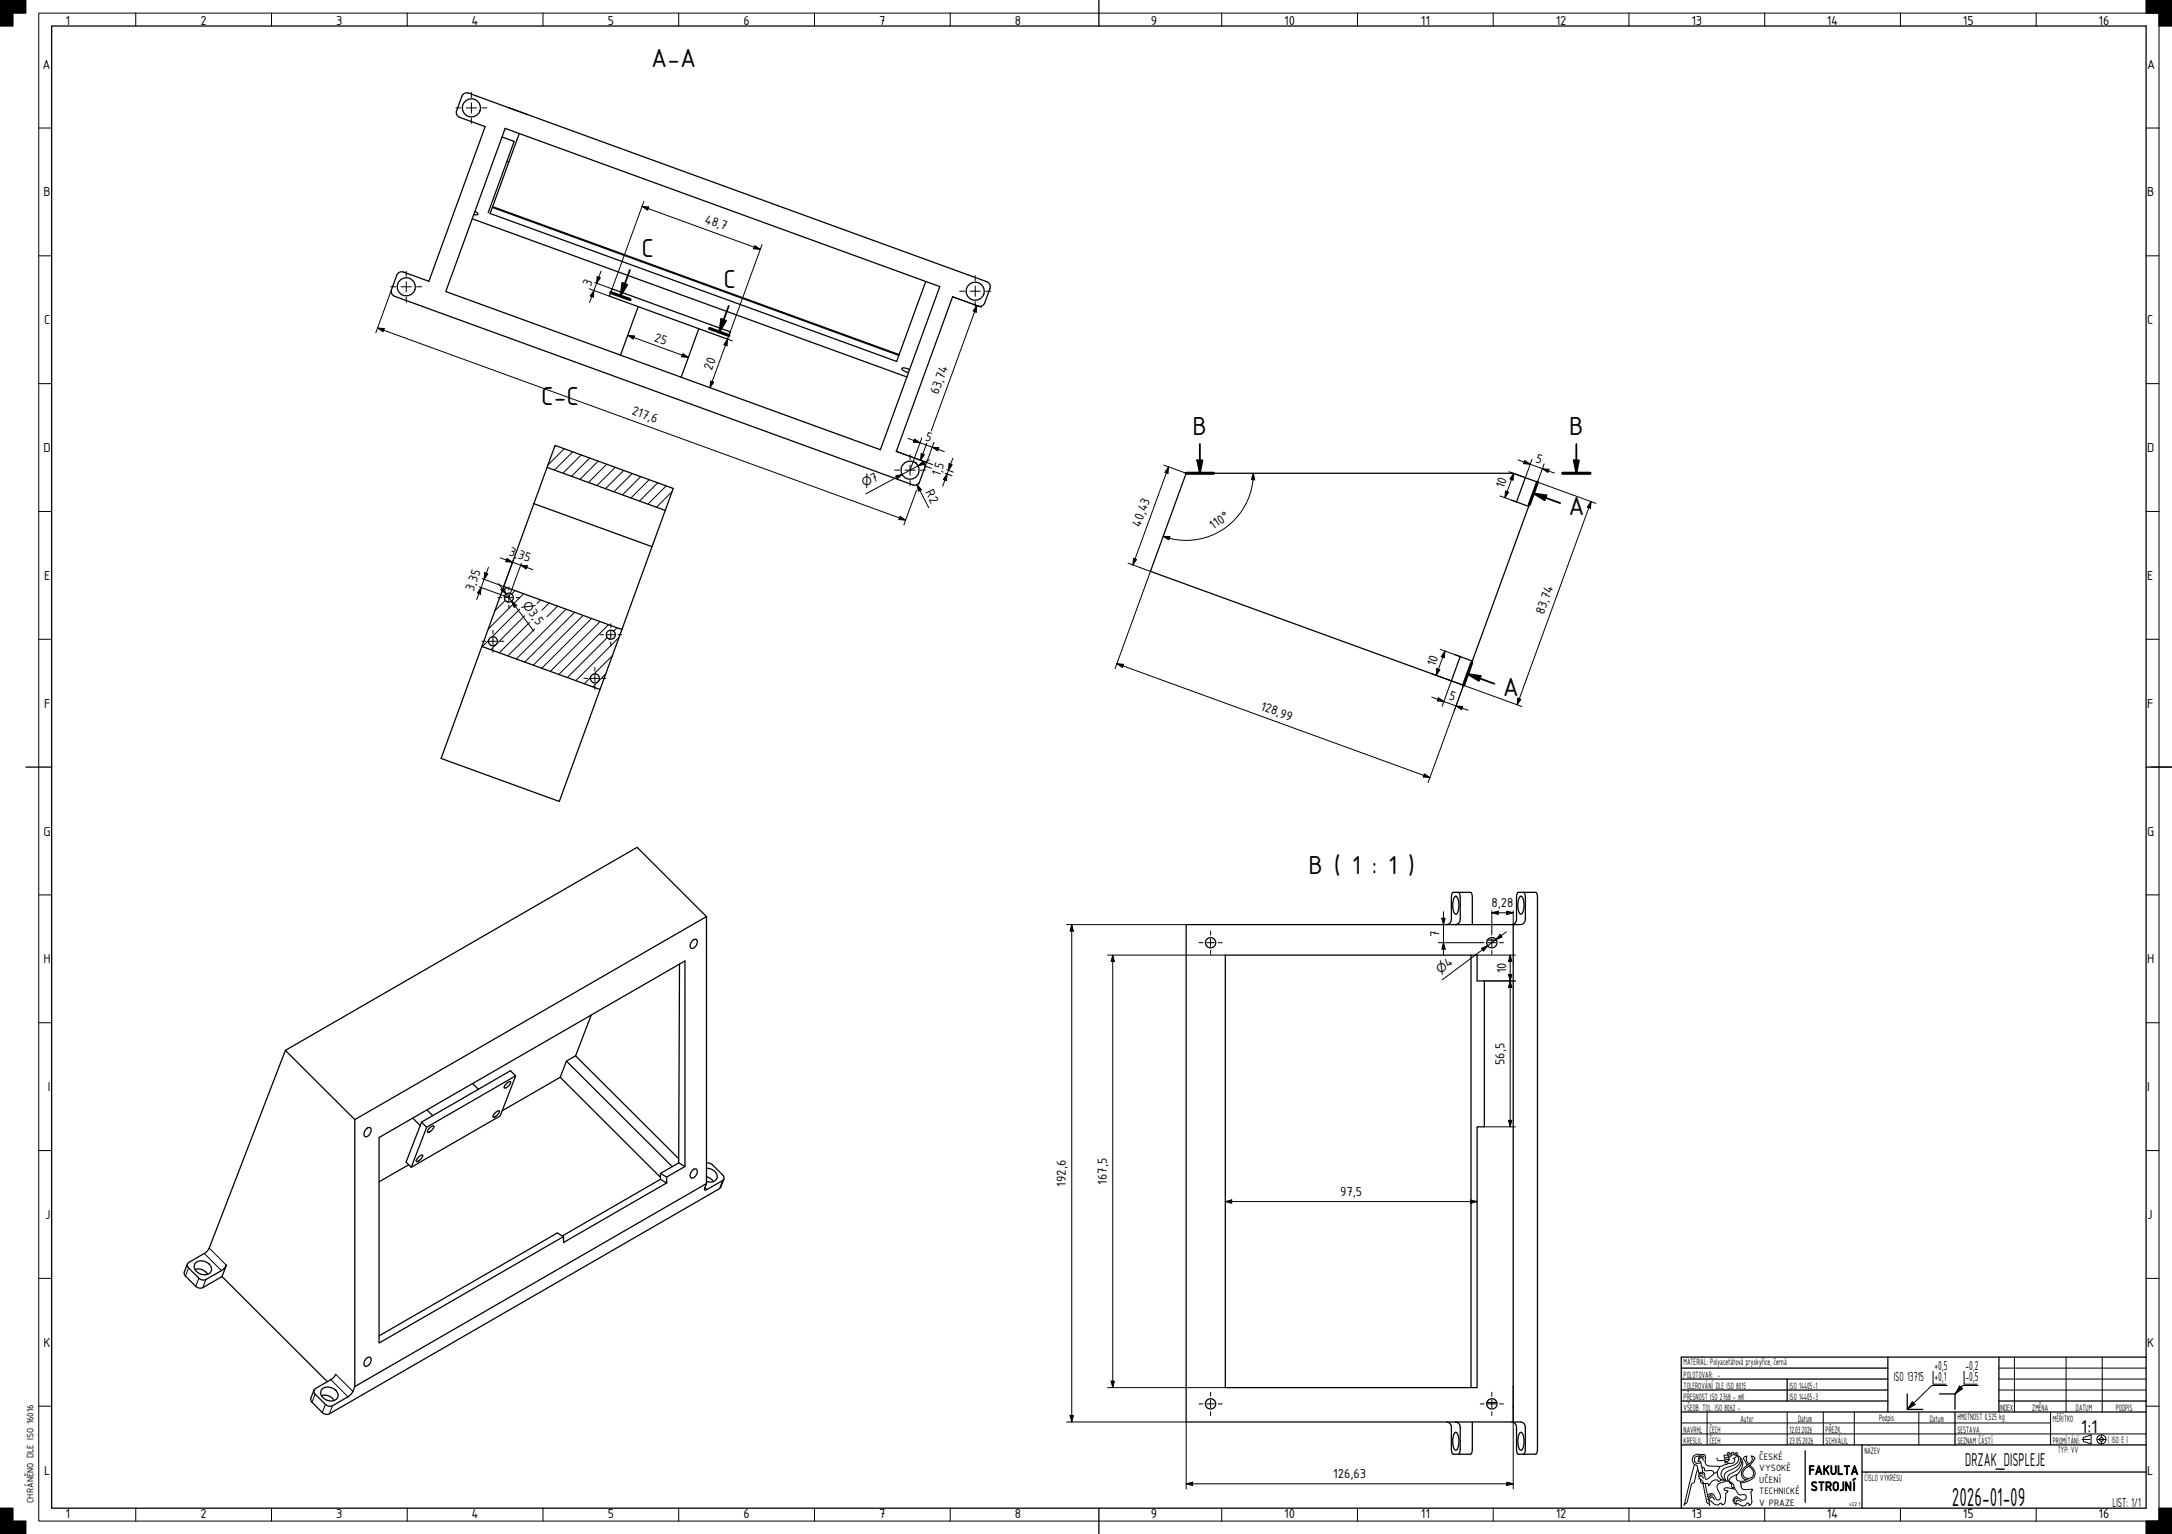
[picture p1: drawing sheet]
<svg xmlns="http://www.w3.org/2000/svg" width="841mm" height="594mm" viewBox="0 0 841 594" stroke-linecap="round" stroke-linejoin="round" font-family="sans-serif">
<g fill="none" stroke="#000" stroke-width=".39">
<path d="M215.2 172.6l-.5 .4M218.5 173.8l-6.3 6.3M221.8 175l-7.1 7.1M225 176.2l-7 7.1M228.3 177.4l-7 7.1M231.6 178.6l-7 7.1M234.9 179.8l-7 7.1M238.2 181l-7 7M241.5 182.2l-7.1 7M244.8 183.4l-7.1 7M248.1 184.6l-7.1 7M251.4 185.8l-7.1 7"/>
<path d="M254.7 187l-7.1 7M257.7 197.5l-.2 .1M258 188.2l-7.1 7M260.2 190.4l-6 6M195.7 232.5l-4.1 4.1M196.2 227.6l-2 1.9M199.4 228.7l-1.3 1.4M201.3 235.9l-10.8 10.8M202.7 230l-13.7 13.6M203.2 238.5l-11.2 11.1M209.3 232.3l-1.4 1.4M212.6 233.5l-2.7 2.8"/>
<path d="M215.9 234.7l-4.1 4.2M219.2 235.9l-19.3 19.3M222.5 237.1l-19.3 19.3M225.8 238.3l-19.3 19.3M229.1 239.5l-19.3 19.3M189.2 248l-2.4 2.4M191.9 249.8l-1.9 1.8M205.1 241l-11.8 11.8M207 243.6l-10.4 10.4M232.4 240.7l-19.3 19.3M235.2 246.9l-15.5 15.5M235.6 241.9l-19.2 19.3"/>
<path d="M237.1 253.9l-7.1 7.2M238.9 243.1l-1.3 1.4M239.7 246.9l-16.7 16.7M228.6 262.4l-2.3 2.4M234.6 261l-5 5"/>
</g>
<!-- layer: Viditelna silna -->
<g fill="none" stroke="#000" stroke-width=".49">
<path d="M0 5.1h10v-5h-10h5v10h-5M841 5.1h-10v-5h10h-5v10h5M181.4 36.1l201.2 73.3 .8 1.2-.1 1.1-2 5.6-1.1 1.1-1.5 .1-9.8-3.6-21.8 59.9 10.3 3.9 .8 1.2-.1 1.1M181.4 36.1l-1-.1-1.3 .8-2.3 6.1M176.8 42.9l.1 1.5 1.1 1M178 45.5l9.9 3.5-21.8 59.9-9.9-3.5h-1.5l-1.1 1.1-2 5.7-.1 1 .8 1.3 201.2 73.3 1 .1 1.3-.8 2.3-6.1M194.4 53.1l4.7 1.7-10.1 27.6M195.6 49.7l168.3 61.3-23 63.2-168.3-61.3zM196.7 41.6l7.6 2.8M201.1 51.7l-4.1 11M196.3 62.5l.7 .2-7.2 20 157.4 57.3 11.3-31M182.9 84.7l168.3 61.3"/>
<path d="M183.9 81.9l1.2 1.1-1.6 .1M190.6 80.3l157.4 57.3M190.8 80l157.3 57.3M237 111.9l45.7 16.6-1 2.9-45.7-16.7zM247.1 118.7l-6.8 18.8M270.6 127.3l-6.9 18.8M352.2 143.2l-.7-.4a2.18 2.18 0 0 0-2.3-.1 2.62 2.62 0 0 0 2.6 1.6M206.7 195.1l8.2-22.6 45.8 16.7-3.1 8.5M206.7 195.1l-11.7 32M206.7 195.1l45.8 16.6M211.8 181l45.8 16.7M257.6 197.7l-16.8 46.1"/>
<path d="M585.3 193.7l1.9 .7M585.9 183.3h.1M590.6 185l-4.7-1.7h-126.6l-13.8 38 116.5 42.4M590.6 185l-3.4 9.4M590.6 185l4.7 1.7-3.4 9.4-4.7-1.7M591.9 196.1l-21.8 59.9M195 227.1l45.8 16.7-8.5 23.2-45.7-16.6zM186.6 250.4l-15.8 43.3 45.8 16.7 15.7-43.4M563.5 253.6l1.9 .7M565.4 254.3l4.7 1.7-3.4 9.4-4.7-1.7zM273.6 355v103.4M560.1 358.1a1.95 1.95 0 0 0 1.9-2v-8.5l.4-1.9 7-.1a1.98 1.98 0 0 1 .7 2v10.5"/>
<path d="M563.3 347.3l.4-.2a4.9 4.9 0 0 1 1.1 4.9l-.5 1.7-.8 .3a6.8 6.8 0 0 1-.2-6.7zM564.7 345.6a2.02 2.02 0 0 1 .7 2v8.5a1.95 1.95 0 0 1-1.9 2M585.3 358.1a1.95 1.95 0 0 0 1.9-2v-8.5a1.98 1.98 0 0 1 .7-2h6.7a1.98 1.98 0 0 1 .7 2v213.6a1.98 1.98 0 0 1-.7 2h-6.7a1.98 1.98 0 0 1-.7-2v-8.5a1.93 1.93 0 0 0-1.9-2M585.9 358.1h-126.6v192.6h129.5a1.9 1.9 0 0 1 1.8 2v8.5a1.98 1.98 0 0 1-.7 2M588.5 347.3l.4-.2a4.9 4.9 0 0 1 1.1 4.9l-.5 1.7-.8 .3a6.7 6.7 0 0 1-.2-6.7zM589.9 345.6a1.98 1.98 0 0 1 .7 2v8.5a1.93 1.93 0 0 1-1.8 2h-2.9v192.6M263.1 373.4l-.3 77M268 364.4l1.2-.7 .5 .1a2.4 2.4 0 0 1-1.9 3.5 1.8 1.8 0 0 1 .2-2.9zM474.5 369.9h97.4v10h2.9v56.5h-2.9v101h-97.4zM569.6 369.9v167.5M575.9 364.1h3.5M228.9 393.1l-6 15.8 39.9 39.8"/>
<path d="M110.5 406.8l136.2-78.6 26.9 26.8-136.2 78.6zM110.5 406.8l-29.5 76.6-.8 1.1-1.1 .9-6 3.5a1.28 1.28 0 0 0-.1 2.1l4 4a2.41 2.41 0 0 0 2.7 .5l6.1-3.4 1.1-1 .7-1.1-1.6 4.4M183 419.6l2.2 2.2M199.7 416.7l-6 15.5-34.5 19.8M216.9 417.2l-22.4 13M222.9 408.9l-3.6 2M137.4 433.6v103.4a6.1 6.1 0 0 1-2.7 3.9l-6 3.5a2.43 2.43 0 0 1-2.7-.5l-4-4a1.29 1.29 0 0 1 .1-2.1l6-3.5 1.2-.9 .7-1.2M141.7 437.3l.6-.5 1.1-.1a2.4 2.4 0 0 1-1.9 3.5 1.8 1.8 0 0 1 .2-2.9zM159.8 433l2.9 2.9M163.2 434.6l2 2-6 15.4-2-1.9 6-15.5 34.5-19.9 2 2-34.5 19.9M165.3 429.8l2.2 2.3M166.1 437.2a2.19 2.19 0 0 1 1.9-1.2 2.79 2.79 0 0 1-2.5 2.5z"/>
<path d="M192 430.8l1.4-.6a2.81 2.81 0 0 1-2.5 2.5 2.06 2.06 0 0 1 1.1-1.9zM195.8 420a2.19 2.19 0 0 1 1.9-1.1 2.76 2.76 0 0 1-2.5 2.5zM158.3 451.1l-11.5 6.6M161.7 448.5a2.19 2.19 0 0 1 2-1.2 2.76 2.76 0 0 1-2.5 2.5zM255.7 454.4v2.3M255.7 456.7l-37.9 22M255.7 456.7l2.4 1.4M255.7 454.4l2.4 1.4M258.1 455.8l7.1-4v-79.7l-118.4 68.4v79.6l71.4-41.2v2.3l39.9-23.1M258.1 455.8v2.3M260.3 451.8l-41-40.9-2.4 6.3 38.8 38.7M262.8 450.4l-7.1 4"/>
<path d="M262.8 450.4l2.4 1.4M268 453.3l1.2-.7 .5 .2a2.39 2.39 0 0 1-1.9 3.5 1.79 1.79 0 0 1 .2-3zM273.6 450.4h.8l1.5 .7 4 4a1.29 1.29 0 0 1-.1 2.1l-6 3.5-.9 .2-.1-.7 .8-1.8-132.1 76.2M273.6 452.4a3.7 3.7 0 0 1 4.1 3.7 2.88 2.88 0 0 1-4.1 1.5M273.6 455.7l2 1.1 .6 .8M280.3 456.6l-1.2 3.1-.5 .6-151.1 87.2a2.43 2.43 0 0 1-2.7-.5l-4.4-4.4-.1-1.1 1.3-3.1M218.2 478.9l-2.4-1.4-69 39.8M72.6 489.5l-1.2 3.2v1l4.4 4.5a2.44 2.44 0 0 0 2.7 .5l7.5-4.3M75.5 491.6a4.4 4.4 0 0 1 4.9 1.9M76 488.8a3.8 3.8 0 0 1 5.9 3.3 3.7 3.7 0 0 1-4.1 1.4 3.7 3.7 0 0 1-2.6-3.2zM86 494.4l40.8 40.7M125 537.7a3.8 3.8 0 0 1 5.8 3.3 3.7 3.7 0 0 1-4 1.4 3.7 3.7 0 0 1-2.6-3.3z"/>
<path d="M141.5 534.6h.1M141.5 534.6l-4.1 2.4M141.7 526.2l.6-.5h1.1a2.4 2.4 0 0 1-1.9 3.5 1.8 1.8 0 0 1 .2-3zM651 538.3h80M651 534.1h80M651 529.8h80M692 534.1v8.5M731 525.6v21.2M738.5 539.8v6h6M751 539.8h6v6M124.5 540.5a4.3 4.3 0 0 1 4.9 1.9M560.1 550.7a1.93 1.93 0 0 1 1.9 2v8.5l.4 1.8 7 .2a1.98 1.98 0 0 0 .7-2v-10.5"/>
<path d="M563.3 554.9l.4-.2a4.9 4.9 0 0 1 1.1 4.9l-.5 1.7-.8 .3a6.8 6.8 0 0 1-.2-6.7zM563.5 550.7a1.93 1.93 0 0 1 1.9 2v8.5a2.02 2.02 0 0 1-.7 2M575.7 543.2h3.9M588.5 554.9l.4-.2a4.8 4.8 0 0 1 1.1 4.9l-.5 1.7-.8 .3a6.7 6.7 0 0 1-.2-6.7zM651 542.6h80M774 542.6h57M0 584.1h5v10h-5h10v-5h-10M841 584.1h-5v10h5h-10v-5h10"/>
<circle cx="182.5" cy="41.8" r="3.5"/>
<circle cx="157.3" cy="111.1" r="3.5"/>
<circle cx="377.6" cy="112.8" r="3.5"/>
<circle cx="352.4" cy="182.1" r="3.5"/>
<circle cx="197" cy="231.4" r="1.75"/>
<circle cx="190.9" cy="248.4" r="1.75"/>
<circle cx="236.5" cy="245.8" r="1.75"/>
<circle cx="230.4" cy="262.7" r="1.75"/>
<circle cx="468.7" cy="365.1" r="1.99"/>
<circle cx="577.7" cy="365.1" r="1.99"/>
<circle cx="468.7" cy="543.7" r="1.99"/>
<circle cx="577.7" cy="543.7" r="1.99"/>
</g>
<g fill="none" stroke="#000" stroke-width=".39">
<path d="M273 459.9l.8 .8M279.8 457.2l-1.2 3.1M73 491l-1.2 3.2M77 495l-1.2 3.2M79.1 485.4l6.7 6.7M79.7 495.5l-1.2 3.2M81 483.4l6.6 6.6M122 539.9l-1.2 3.2M128.1 534.3l6.6 6.6M130 532.2l6.7 6.7M748.5 531.1v5h5M754 536.6h-6l-9.5 9.2"/>
<path d="M758.8 536.7l-1.8 3.1M760.5 531.1v5h5M766 536.6h-6l-3 3.2 2.9-2M126 543.9l-1.2 3.1M128.7 544.4l-1.2 3.1M740.5 542.8l-2 3 3.1-1.9"/>
</g>
<g fill="#000">
<path d="M0 .1h5v10h-5z" fill-rule="evenodd"/>
<path d="M0 .1h10v5h-10z" fill-rule="evenodd"/>
<path d="M831 .1h10v5h-10z" fill-rule="evenodd"/>
<path d="M836 .1h5v10h-5z" fill-rule="evenodd"/>
<path d="M0 584.1h5v10h-5z" fill-rule="evenodd"/>
<path d="M0 589.1h10v5h-10z" fill-rule="evenodd"/>
<path d="M831 589.1h10v5h-10z" fill-rule="evenodd"/>
<path d="M836 584.1h5v10h-5z" fill-rule="evenodd"/>
</g>
<!-- layer: Viditelna tenka -->
<path d="M758.8 536.7l1.1 1.1-2.9 2zM740.5 542.8l1.1 1.1-3.1 1.9z" fill="#000"/>
<path d="M236.5 113.3l7.5 2.7M274.7 127.2l7.5 2.7M459.3 183.3h10.6M595.3 186.7l-3.1 8.7M605.1 183.3h10.6M569.9 256.7l-3.2 8.7" fill="none" stroke="#000" stroke-width="1.2"/>
<path d="M241 109.6l1.9 .7-2.7 4.4zM243.9 104.5l-3.7 10.2M282.2 118.5l-3.7 10.1M279.3 123.5l1.8 .7-2.6 4.4zM463.6 178.3h2l-1 5zM464.6 172v11.3M609.4 178.3h2l-1 5zM610.4 172v11.3M593.7 191.1l5.1 .7-.7 1.9zM593.7 191.1l10.4 3.7M568.3 261l5 .8-.7 1.9zM568.3 261l10.3 3.8" fill="none" stroke="#000" stroke-width=".7"/>
<path d="M241 109.6l1.9 .7-2.7 4.4zM279.3 123.5l1.8 .7-2.6 4.4zM463.6 178.3h2l-1 5zM609.4 178.3h2l-1 5zM593.7 191.1l5.1 .7-.7 1.9zM568.3 261l5 .8-.7 1.9z" fill="#000"/>
<!-- layer: Viditelna tenka -->
<g fill="none" stroke="#000" stroke-width=".39">
<path d="M15 5.1h821v584h-821zM52.6 5.1v5M105.1 5.1v5M157.7 5.1v5M210.2 5.1v5M262.8 5.1v5M315.4 5.1v5M367.9 5.1v5M473.1 5.1v5M525.6 5.1v5M578.2 5.1v5M630.7 5.1v5"/>
<path d="M683.3 5.1v5M735.9 5.1v5M788.4 5.1v5M15 49.6h5M831 49.6h5M15 99.1h5M831 99.1h5M15 148.6h5M831 148.6h5M15 198.1h5M831 198.1h5M15 247.6h5"/>
<path d="M831 247.6h5M15 346.6h5M831 346.6h5M15 396.1h5M831 396.1h5M15 445.6h5M831 445.6h5M15 495.1h5M831 495.1h5M758.8 536.7l1.1 1.1M780 525.6v21.2M800 525.6v21.2"/>
<path d="M814 525.6v21.2M15 544.6h5M651 551.1h143M718 546.8v12.8M740.5 542.8l1.1 1.1M831 544.6h5M52.6 584.1v5M105.1 584.1v5M157.7 584.1v5M210.2 584.1v5M262.8 584.1v5M315.4 584.1v5"/>
<path d="M367.9 584.1v5M473.1 584.1v5M525.6 584.1v5M578.2 584.1v5M630.7 584.1v5M683.3 584.1v5M735.9 584.1v5M788.4 584.1v5"/>
</g>
<!-- layer: Ramecek -->
<path d="M833 297.1h8" fill="none" stroke="#000" stroke-width=".39"/>
<path d="M20 10.1h811v574h-811zM425.5 .1v10M10 297.1h10M831 297.1h10M425.5 584.1v10" fill="none" stroke="#000" stroke-width=".49"/>
<!-- layer: LEV CVUT -->
<g fill="none" stroke="#000" stroke-width=".39">
<path d="M656.1 567.2l-3.8 15.3 .9-.6 1.4-5.7a1.74 1.74 0 0 1 1.5-2.2l1.3-4.8M657.4 569.2l.5 1.3M657.6 565.9l-.1 .1M657.9 565.1l.7-.5h.5l.3 .4v.7M658 570.7l.1 .2M658 570.9l-.2 .8a1.11 1.11 0 0 1 1.7 .9M658 571.8l-.2 .9M658 572.6l.9 .5 .7 1.3 .7 .1M658.1 564.2l1.3-.3 .4 .6M658.1 564.2v-.3a1.5 1.5 0 0 0-2 1.7 1.5 1.5 0 0 0 2.4 .9l-.3-.6h-.6M658.1 564.2l-.5 .6 .3 .3-.3 .8M658.1 570.9l1-.2 .4 .5"/>
<path d="M658.3 563.4l-.2 .5M658.4 572.9a1.21 1.21 0 0 0 1 1.7l.2-.2M658.5 566.5l.6 1.8M659.1 568.3l.8 .2v1l1.2 .1a1.71 1.71 0 0 1 2.5 1l1.3-.6M659.1 568.3l.2 1.8-.7 .1-.7 .3 .1 .2M659.3 570.1l.6 .4 .4 2.1 .4 .3 2.9-2.3M659.4 574.6l1.3 6a1.47 1.47 0 0 0 1.1 1.8l.3 .7M660.3 574.5h.9l.4 .7M661.2 579l-.1 .6 .5 .2 .8-.8 .7 .1M661.6 579.8l-.2 .9M661.6 575.2l-.2 .1M664.9 570a2.75 2.75 0 0 0 1.4 2.9l.1 .2"/>
<path d="M664.9 564.6v.7l.7 .4 3.9-.5M665.9 568l-1 2M666.4 573.1l-1 .7-.3-.6a2.43 2.43 0 0 0-3 1.9l-.5 .1M667.4 573.2h.5M667.6 565.5l.3 .4M667.8 564.7l1.4-.1 .3 .6M667.8 564.7l-.1 .1M667.9 573.2l1.1 .4M668.1 573v.1M668.2 573.5l-.3 .4h-.7a2.45 2.45 0 0 0-2.4 2l1.4 3.3a1.1 1.1 0 0 1-.2 1.4 1.1 1.1 0 0 1-1.5 0l-.5-1a1.55 1.55 0 0 0-1.2-1.2 1.55 1.55 0 0 0-1.6 .6l-.9-4.5M669 573.6h.4M669.2 564.3l-.1-.8h3.2l-.1 .8-.6 .5"/>
<path d="M669.2 566.8a10.9 10.9 0 0 1-7.4 .9 1.62 1.62 0 0 1-1.6-1.7l.1-2.4a1.65 1.65 0 0 0-2-.2 2.14 2.14 0 0 0-2.9 1.1 2.14 2.14 0 0 0 1.2 2.8l.4 .1 .4 1.8M669.2 564.3v.3M669.4 573.6l.3 .3M669.5 565.2l-.2 .6-.4 .2-1-.1 .1 .7 1-.1 .2 .3M669.7 573.9a2.95 2.95 0 0 1 1.9 2.3h-.5a1.11 1.11 0 0 1-.7-1.3l-.7-.7zM670.3 574.1l-.1 .3M670.4 563.5l-.6 .8h-.6M671 564.7l.6 .1a1.29 1.29 0 0 1-1 1.9l-1.4 .1M671.6 576.2l.6 1a1.87 1.87 0 0 0 2 1.7h.3a1.26 1.26 0 0 1 1.6 .4 1.34 1.34 0 0 1-.6 1.6 1.34 1.34 0 0 1-1.6-.2l-1.4-1.1a1.34 1.34 0 0 0-1.3 1.8h.3l.3-.9h1.1M671.7 576.6h-.5a4.9 4.9 0 0 0-3.4-.2l-.2 .6 1.5 .4-.9 1-.1 2.5a1.4 1.4 0 0 1-1.3 1.8l-.2-.5-.5-.1a1.86 1.86 0 0 1-3.3-.5l-.3-.3h-.7v-.6h-.6M672.3 563.5h.2M672.5 571.2h-.3a4.5 4.5 0 0 0-2.8 2.4"/>
<path d="M672.5 563.5l.3-.7-.3-.2-1 .4-.3-.4h-.6l-.2 .4h-.5l-.7-.5-.2 .1v.9l-1.4 .1 .2 1.1M672.5 571.2a1.85 1.85 0 0 0 .4 2.2 1.85 1.85 0 0 0 2.2 .2l.7-.5M672.5 563.5l.5 .4M673 564.1l.1 .5a2.62 2.62 0 0 1-2.3 3 6.5 6.5 0 0 0-4 1.9l-.4 1.6 1 2.1-1-.1M673.1 563.9l-.1 .2M673.1 563.9a2.12 2.12 0 0 1 1.4 2.1M673.8 574.2l.2 .1M673.9 564.6a4 4 0 0 1-3.1 4.4 4.3 4.3 0 0 0-3 2.1l-.1 .8 .4 1.1-.2 .2M674 574.3l.2 .8a1.43 1.43 0 0 0 1.6 1.8h2.7l-.1-.2M674.5 566l.3 .6a5.9 5.9 0 0 1-2.3 4.6M674.5 566l-.1 .2a5.6 5.6 0 0 1-4.3 4.6 2.22 2.22 0 0 0-1.1 2.8M675.2 564.4l.9-.4 .2 .3v1.5l.7 1.2-.3 .3h-.2l-.9-1.8-.5-.4z"/>
<path d="M676.3 564v.1M676.5 563.9l-.4 .1M676.5 567.3l-.3 .5a2.95 2.95 0 0 0-1.9 2.5 2.95 2.95 0 0 0 1.5 2.8M676.9 573l-1.1 .1M677.6 567.4l.7 .7a2.9 2.9 0 0 1 1.3 2.9 2.9 2.9 0 0 1-2.2 2.4l-3.4 .9M678 563.8l.3 .2M678.3 564a.94 .94 0 0 1 1.2 .5 .94 .94 0 0 1-.6 1.2l-1.8 2.1a2.81 2.81 0 0 0-1.9 4 2.17 2.17 0 0 0 3.3 .1 2.17 2.17 0 0 0-.5-3.3l-.9-.8M678.3 564a2.09 2.09 0 0 1-1.3 3M678.5 576.9l-.5 .9 .4 3.8a1.22 1.22 0 0 1-1.1 1.3l-.2-.8h-.6l-.7 .9a2.57 2.57 0 0 1-2.7-.7l-.9 .1M652.3 582.5l-.3 .6M661.8 580.7l.7-1h.5l.8 1M661.8 581.1l.2 .2"/>
<path d="M661.8 581.3v1.1M666.8 582.7l-.1 .2M671.5 581.4l-.1 .7 .7 .1M672.1 582.2l.1 .2M672.2 582.4v.6M674.2 581.5a1.36 1.36 0 0 0-2 0l-.1 .7M677.3 582.9l-.2 .2"/>
</g>
<!-- layer: Osa -->
<g fill="none" stroke="#000" stroke-width=".39">
<path d="M182.5 35.8v2M182.5 39.8v4M176.5 41.8h2M180.5 41.8h4M182.5 45.8v2M186.5 41.8h2M151.3 111.1h2M155.3 111.1h4M157.3 105.1v2M157.3 109.1v4M157.3 115.1v2M161.3 111.1h2"/>
<path d="M371.6 112.8h2M375.6 112.8h4M377.6 106.8v2M377.6 110.8v4M377.6 116.8v2M381.6 112.8h2M352.4 176.1v2M346.4 182.1h2M350.4 182.1h4M352.4 180.1v4M352.4 186.1v2M356.4 182.1h2"/>
<path d="M192.8 231.4h1.4M195.6 231.4h2.9M197 227.2v1.4M197 230v2.9M197 234.3v1.4M199.9 231.4h1.4M186.6 248.4h1.5M189.5 248.4h2.8M190.9 244.1v1.4M190.9 246.9v2.9M190.9 251.2v1.4M193.7 248.4h1.4"/>
<path d="M230.3 258.5v1.4M232.3 245.8h1.4M235.1 245.8h2.8M236.5 241.6v1.4M236.5 244.4v2.8M236.5 248.6v1.5M239.3 245.8h1.5M226.1 262.7h1.4M228.9 262.7h2.9M230.3 261.3v2.8M230.3 265.6v1.4M233.2 262.7h1.4"/>
<path d="M464.2 365.1h1.6M467.2 365.1h3M468.8 360.6v1.5M468.8 363.6v3M468.8 368.1v1.5M471.8 365.1h1.4M573.2 365.1h1.4M576.2 365.1h3M577.6 360.6v1.5M577.6 363.6v3M577.6 368.1v1.5M580.6 365.1h1.6"/>
<path d="M468.8 539.2v1.5M577.7 539.2v1.5M464.2 543.7h1.6M467.2 543.7h3M468.8 542.2v3M468.8 546.7v1.5M471.8 543.7h1.4M573.2 543.7h1.5M576.2 543.7h3M577.7 542.2v3M577.7 546.7v1.5M580.7 543.7h1.5"/>
<path d="M806.2 557.5h3M812.2 557.5h3M813.7 555.5v1.3M813.7 558.1v1.3"/>
</g>
<!-- layer: Viditelna silna -->
<g fill="none" stroke="#000" stroke-width=".39">
<path d="M774 538.3h57M774 534.1h57M774 529.8h57M809.7 555.7v3.5l-3-1v-1.5"/>
<circle cx="813.7" cy="557.4" r="1.75"/>
<circle cx="813.7" cy="557.4" r=".75"/>
</g>
<path d="M651 555.3h180M661 546.8v12.8M692 546.8v12.8M706 546.8v12.8M743 546.8v12.8M794 546.8v12.8M809.7 555.7l-3 1" fill="none" stroke="#000" stroke-width=".39"/>
<!-- layer: LEV CVUT -->
<path d="M699 561.8v20" fill="none" stroke="#000" stroke-width=".49"/>
<path d="M774 525.6v21.2M831 525.6h-180v58.5M651 559.6h180M651 546.8h180M721 559.6v24.5M757 546.8v12.8M721 570.1h110" fill="none" stroke="#000" stroke-width=".49"/>
<g fill="none" stroke="#000" stroke-width=".39">
<path d="M248.6 79.9l2.6 .3-.5 1.2zM248.6 79.9l45.8 16.7M249.3 78l-12.3 33.9-6.7-2.5M292.3 95.1l2.1 1.5-2.6-.3zM295.1 94.7l-12.4 33.8M151.6 112.2l-6.1 16.7M228.1 111.8l7.9 2.9M230 112.5l-.3 2.6-1.2-.5zM231.3 107.1l1.2 .5-1.5 2.1zM232.7 105l-4.4 12.2M368.9 114.9l8.6 3.2M377.7 118.1l2.4 .9"/>
<path d="M378.3 118.3l-.3 2.6-1.2-.4zM378.3 118.3l-17.7 48.6M146.2 127l2.6 .3-.5 1.2zM146.2 127l204.5 74.4M243.1 129.9l2.5 .2-.4 1.2zM243.1 129.9l23.4 8.5M264.4 137l2.1 1.4-2.5-.2zM281.7 131.4l1.9 .6M281.7 131.4l-.2 2.5-1.2-.4zM281.7 131.4l-6.8 18.7M275.1 147.6l1.3 .4-1.5 2.1zM347.1 174.8l5.2 1.9"/>
<path d="M351.6 169.8l14 5.1M352.5 176.8l4.4 1.6M353.6 178.8l1.5 .5M354.1 170l2.2 1.5-2.6-.3zM356.7 175.7l1.2 .4-1.4 2.1zM356.9 169.6l-4.4 12.2M358.3 178.9l-1.1-.4 4 1.4M358.9 171.6l-2.4 6.6M359.9 178.1l-12.8 6.8M360.9 173.2l2.6 .2-.4 1.2zM361.6 171.3l-3.5 9.7M367.5 179.6l1.2 .4-1.4 2.2z"/>
<path d="M369 177.5l-4 10.8M587.8 178.1l14.1 5.1M590.4 178.3l2.1 1.5-2.6-.2zM593.2 177.9l-2.6 7.1-6.4-2.3M597.9 179.6l-2.6 7.1 22.7 8.2M346.8 184.3l2.5-.6-1.9 1.8zM348.5 200l2.2 1.4-2.6-.2zM349.3 183.7l-14.1 7.6M354.9 189.9l-4.9 13.4M355.1 187.7l1.7 1.9-1.2 .6zM355.1 187.7l4.5 9M355.5 180.4l1.9-1.7 .6 1.1z"/>
<path d="M356.1 186.6l-.4 .9M358 180.4l2.6 1M366 183.3l2.6 .9M366.5 181.9l2.6 1M366.7 183.6l-.2 2.5-1.2-.4zM450.6 180.1l8.7 3.2M452.5 180.8l-.3 2.6-1.2-.5zM452.5 180.8l-13.8 38M485.3 183.3l.5 2.5h-1.3zM485.3 183.3a26 26 0 0 1-34.9 24.4M580.8 192.1l6.4 2.3M582.9 190.2l1.3 .4-1.5 2.2z"/>
<path d="M586.1 183.4l-.2 2.5-1.2-.4zM586.1 183.4l-3.4 9.4M597.2 181.5l2.6 .3-.5 1.2zM616.1 194.3l-.3 2.5-1.2-.4zM616.1 194.3l-28.7 78.6M189.2 219.7l-4.6 12.5M193.8 216l12.5 4.6M196.3 216.3l2.2 1.4-2.6-.2zM198.7 217l-3.7 10.1-8.3-3M201.6 218.9l2.6 .2-.5 1.3zM201.9 218.2l-4.8 13M436.8 218.1l8.7 3.2-13.7 37.6"/>
<path d="M438.9 216.2l1.2 .5-1.4 2.1zM450.4 207.7l2.6 .1-.4 1.3zM185.6 227.3l11.2 4M186.3 227.5l-.3 2.6-1.2-.4zM187.7 221.8l1.2 .5-1.5 2.1zM193 226l6.6 8.9M194 228.4l1-.8 1 2.4zM198.1 232.8l2 1.7-1 .7zM198.1 232.8l8.5 11.6M432.5 257l2.5 .3-.4 1.2zM432.5 257l121.2 44.2M556.3 259l1.3 .4-1.5 2.1z"/>
<path d="M557.6 251.5l7.8 2.8M559.5 252.1l-.2 2.6-1.2-.4zM559.5 252.1l-3.4 9.4M570.1 256l-17.1 47M554.2 260.9l35.1 12.7M554.4 270l14.1 5.1M557 270.2l2.1 1.5-2.6-.3zM562 263.7l-3.6 9.8M563.8 273.4l2.6 .2-.5 1.2zM587.7 270.4l1.2 .4-1.5 2.1zM551.5 299.7l2.2 1.5-2.6-.3zM413 358.1h46.3"/>
<path d="M415 358.1l.6 2.5h-1.3zM415 358.1v192.6M558.3 355.6h1.3l-.7 2.5zM558.9 353.1v16.7M577.6 353.5l2.6-.7v1.3zM577.6 353.5h8.3M577.6 352.7v7.9M583.4 352.8l2.5 .7-2.5 .6zM585.9 352.7v5.4M428.9 369.9h45.6M430.9 369.9l.6 2.5h-1.3zM430.9 369.9v167.5"/>
<path d="M556.9 365.1h16.3M558.9 365.1l.7 2.5h-1.3zM571.9 369.9h14.9M573.7 367.3l2.4-1-1.7 2zM574.8 379.9h12M576.1 366.3l-17.7 13.2M576.1 366.3l-2.1 1.5M580.9 361.9l.7 1-2.4 1zM583.2 360.9l-7.1 5.4M584.1 377.4h1.3l-.6 2.5zM584.8 379.9l.6 2.5h-1.3zM584.8 369.9l.6 2.5h-1.3z"/>
<path d="M584.8 369.9v66.5M574.8 436.4h12M584.1 433.9h1.3l-.6 2.5zM474.5 465.3l2.4-.6v1.3zM474.5 465.3h97.4M569.5 464.7l2.4 .6-2.4 .7zM428.9 537.4h45.6M430.2 534.9h1.3l-.6 2.5zM585.9 536.9v39.7M413 550.7h46.3v25.9M414.3 548.2h1.3l-.6 2.5zM459.3 574.6l2.5-.6v1.3z"/>
<path d="M459.3 574.6h126.6M583.4 574l2.5 .6-2.5 .7z"/>
</g>
<g fill="#000">
<path d="M248.6 79.9l2.6 .3-.5 1.2zM292.3 95.1l2.1 1.5-2.6-.3zM230 112.5l-.3 2.6-1.2-.5zM231.3 107.1l1.2 .5-1.5 2.1zM146.2 127l2.6 .3-.5 1.2zM243.1 129.9l2.5 .2-.4 1.2zM264.4 137l2.1 1.4-2.5-.2zM281.7 131.4l-.2 2.5-1.2-.4zM378.3 118.3l-.3 2.6-1.2-.4zM275.1 147.6l1.3 .4-1.5 2.1zM354.1 170l2.2 1.5-2.6-.3zM356.7 175.7l1.2 .4-1.4 2.1z"/>
<path d="M355.5 180.4l1.9-1.7 .6 1.1zM360.9 173.2l2.6 .2-.4 1.2zM367.5 179.6l1.2 .4-1.4 2.2zM590.4 178.3l2.1 1.5-2.6-.2zM346.8 184.3l2.5-.6-1.9 1.8zM355.1 187.7l1.7 1.9-1.2 .6zM366.7 183.6l-.2 2.5-1.2-.4zM452.5 180.8l-.3 2.6-1.2-.5zM485.3 183.3l.5 2.5h-1.3zM582.9 190.2l1.3 .4-1.5 2.2zM586.1 183.4l-.2 2.5-1.2-.4zM597.2 181.5l2.6 .3-.5 1.2z"/>
<path d="M616.1 194.3l-.3 2.5-1.2-.4zM196.3 216.3l2.2 1.4-2.6-.2zM201.6 218.9l2.6 .2-.5 1.3zM348.5 200l2.2 1.4-2.6-.2zM438.9 216.2l1.2 .5-1.4 2.1zM450.4 207.7l2.6 .1-.4 1.3zM186.3 227.5l-.3 2.6-1.2-.4zM187.7 221.8l1.2 .5-1.5 2.1zM194 228.4l1-.8 1 2.4zM198.1 232.8l2 1.7-1 .7zM432.5 257l2.5 .3-.4 1.2zM556.3 259l1.3 .4-1.5 2.1z"/>
<path d="M559.5 252.1l-.2 2.6-1.2-.4zM557 270.2l2.1 1.5-2.6-.3zM563.8 273.4l2.6 .2-.5 1.2zM587.7 270.4l1.2 .4-1.5 2.1zM551.5 299.7l2.2 1.5-2.6-.3zM558.3 355.6h1.3l-.7 2.5zM577.6 353.5l2.6-.7v1.3zM583.4 352.8l2.5 .7-2.5 .6zM415 358.1l.6 2.5h-1.3zM430.9 369.9l.6 2.5h-1.3zM558.9 365.1l.7 2.5h-1.3zM573.7 367.3l2.4-1-1.7 2z"/>
<path d="M580.9 361.9l.7 1-2.4 1zM584.1 377.4h1.3l-.6 2.5zM584.8 369.9l.6 2.5h-1.3zM584.8 379.9l.6 2.5h-1.3zM584.1 433.9h1.3l-.6 2.5zM474.5 465.3l2.4-.6v1.3zM569.5 464.7l2.4 .6-2.4 .7zM430.2 534.9h1.3l-.6 2.5zM414.3 548.2h1.3l-.6 2.5zM459.3 574.6l2.5-.6v1.3zM583.4 574l2.5 .6-2.5 .7z"/>
</g>
<g font-size="10.9">
<text x="252.2" y="25.8">A-A</text>
<text x="248.4" y="99.6">C</text>
<text x="280.2" y="111.4">C</text>
<text x="209.6" y="156.9">C-C</text>
<text x="461.8" y="168.5">B</text>
<text x="607.6" y="168.5">B</text>
<text x="607.4" y="199.5">A</text>
<text x="581.9" y="269.5">A</text>
<text x="506.7" y="338.4">B ( 1 : 1 )</text>
<text x="755.7" y="583.1">2026-01-09</text>
</g>
<g font-size="7.7">
<text x="805.8" y="554.8">1:1</text>
<text x="761" y="567.6">DRZAK_DISPLEJE</text>
</g>
<g font-size="5.4">
<text x="25.4" y="9.7">1</text>
<text x="77.6" y="9.7">2</text>
<text x="130.2" y="9.7">3</text>
<text x="182.6" y="9.7">4</text>
<text x="235.3" y="9.7">5</text>
<text x="287.9" y="9.7">6</text>
<text x="340.4" y="9.7">7</text>
<text x="393" y="9.7">8</text>
<text x="445.6" y="9.7">9</text>
<text x="497.3" y="9.7">10</text>
<text x="550.2" y="9.7">11</text>
<text x="602.4" y="9.7">12</text>
<text x="654.9" y="9.7">13</text>
<text x="707.3" y="9.7">14</text>
<text x="760.1" y="9.7">15</text>
<text x="812.6" y="9.7">16</text>
<text x="16.4" y="26.6">A</text>
<text x="831.4" y="26.6">A</text>
<text x="16.8" y="76.1">B</text>
<text x="831.4" y="76.1">B</text>
<text x="272.6" y="86.3" transform="rotate(20 272.6 86.3)">48,7</text>
<text x="228.8" y="111.3" transform="rotate(-70 228.8 111.3)">3</text>
<text x="17.1" y="125.6">C</text>
<text x="831.4" y="125.6">C</text>
<text x="253" y="131.9" transform="rotate(20 253 131.9)">25</text>
<text x="275.7" y="143.5" transform="rotate(-70 275.7 143.5)">20</text>
<text x="363.3" y="152.9" transform="rotate(-70 363.3 152.9)">63,74</text>
<text x="244.3" y="160.4" transform="rotate(20 244.3 160.4)">217,6</text>
<text x="358" y="170.5" transform="rotate(20 358 170.5)">5</text>
<text x="16.8" y="175.1">D</text>
<text x="594.2" y="178.8" transform="rotate(20 594.2 178.8)">5</text>
<text x="831.4" y="175.1">D</text>
<text x="364" y="184.6" transform="rotate(-70 364 184.6)">1,5</text>
<text x="338.2" y="186.9" transform="rotate(-28 338.2 186.9)">7</text>
<text x="358.3" y="190.6" transform="rotate(63 358.3 190.6)">R2</text>
<text x="582.3" y="189.5" transform="rotate(-70 582.3 189.5)">10</text>
<text x="441.5" y="204.5" transform="rotate(-70 441.5 204.5)">40,43</text>
<text x="469.8" y="205.3" transform="rotate(-35 469.8 205.3)">110°</text>
<text x="196.8" y="214.8" transform="rotate(20 196.8 214.8)">3,35</text>
<text x="17.1" y="224.6">E</text>
<text x="831.4" y="224.6">E</text>
<text x="183.3" y="229.2" transform="rotate(-70 183.3 229.2)">3,35</text>
<text x="204.5" y="237.4" transform="rotate(53 204.5 237.4)">3,5</text>
<text x="597.7" y="238.2" transform="rotate(-70 597.7 238.2)">83,74</text>
<text x="555.7" y="258.3" transform="rotate(-70 555.7 258.3)">10</text>
<text x="17.1" y="274.1">F</text>
<text x="487.8" y="274.8" transform="rotate(20 487.8 274.8)">128,99</text>
<text x="560.8" y="270.7" transform="rotate(20 560.8 270.7)">5</text>
<text x="831.4" y="274.1">F</text>
<text x="16.8" y="323.6">G</text>
<text x="831.4" y="323.6">G</text>
<text x="577.5" y="351.3">8,28</text>
<text x="557.4" y="362.8" transform="rotate(-90 557.4 362.8)">7</text>
<text x="16.8" y="373.1">H</text>
<text x="560.8" y="374.7" transform="rotate(-37 560.8 374.7)">4</text>
<text x="583.2" y="377" transform="rotate(-90 583.2 377)">10</text>
<text x="831.4" y="373.1">H</text>
<text x="582.5" y="412.4" transform="rotate(-90 582.5 412.4)">56,5</text>
<text x="18.6" y="422.6">I</text>
<text x="831.4" y="422.6">I</text>
<text x="412.8" y="459.5" transform="rotate(-90 412.8 459.5)">192,6</text>
<text x="428.6" y="458.8" transform="rotate(-90 428.6 458.8)">167,5</text>
<text x="518.9" y="463.1">97,5</text>
<text x="17.5" y="472.1">J</text>
<text x="831.4" y="472.1">J</text>
<text x="16.8" y="521.6">K</text>
<text x="831.4" y="521.6">K</text>
<text x="749" y="530.7">+0,5</text>
<text x="761" y="530.7">-0,2</text>
<text x="733.3" y="534.8">ISO 13715</text>
<text x="749" y="534.9">+0,1</text>
<text x="761" y="534.9">-0,5</text>
<text x="17.1" y="571.1">L</text>
<text x="516.2" y="572.4">126,63</text>
<text x="700.3" y="571.1">FAKULTA</text>
<text x="831.4" y="571.1">L</text>
<text x="701.1" y="577.3">STROJNÍ</text>
<text x="25.4" y="588">1</text>
<text x="77.6" y="588">2</text>
<text x="130.2" y="588">3</text>
<text x="182.6" y="588">4</text>
<text x="235.3" y="588">5</text>
<text x="287.9" y="588">6</text>
<text x="340.4" y="588">7</text>
<text x="393" y="588">8</text>
<text x="445.6" y="588">9</text>
<text x="497.3" y="588">10</text>
<text x="550.2" y="588">11</text>
<text x="602.4" y="588">12</text>
<text x="654.9" y="588">13</text>
<text x="707.3" y="588">14</text>
<text x="760.1" y="588">15</text>
<text x="812.6" y="588">16</text>
<text x="818" y="583.6">LIST: 1/1</text>
</g>
<g font-size="4.6">
<text x="334.8" y="188.8" transform="rotate(-28 334.8 188.8)">⌀</text>
<text x="202.1" y="234.3" transform="rotate(53 202.1 234.3)">⌀</text>
<text x="557.6" y="377.1" transform="rotate(-37 557.6 377.1)">⌀</text>
</g>
<g font-size="3.9">
<text x="651.9" y="528.6">MATERIÁL: Polyacetátová pryskyřice, černá</text>
<text x="651.9" y="533.6">POLOTOVAR: -</text>
<text x="651.9" y="537.8">TOLEROVÁNÍ DLE ISO 8015</text>
<text x="692.9" y="537.8">ISO 14405-1</text>
<text x="651.9" y="542.1">PŘESNOST ISO 2768 - mK</text>
<text x="692.9" y="542.1">ISO 14405-3</text>
<text x="651.9" y="546.3">VŠEOB. TOL. ISO 8062 -</text>
<text x="673.9" y="550.6">Autor</text>
<text x="696.2" y="550.6">Datum</text>
<text x="727.6" y="550.2">Podpis</text>
<text x="747.2" y="550.6">Datum</text>
<text x="757.9" y="549.8">HMOTNOST 0,525 kg</text>
<text x="774.4" y="546.3">I</text>
<text x="774.8" y="546.3">NDEX</text>
<text x="786.9" y="546.3">ZMĚNA</text>
<text x="794.9" y="550.8">MĚŘÍTKO</text>
<text x="803.8" y="546.3">DATUM</text>
<text x="819.3" y="546.3">PODPIS</text>
<text x="651.9" y="554.8">NAVRHL</text>
<text x="661.9" y="554.8">ČECH</text>
<text x="692.9" y="554.8">12.03.2026</text>
<text x="706.9" y="554.8">PŘEZK.</text>
<text x="757.9" y="554.8">SESTAVA</text>
<text x="651.9" y="559.1">KRESLIL</text>
<text x="661.9" y="559.1">ČECH</text>
<text x="692.9" y="559.1">23.05.2026</text>
<text x="706.9" y="559.1">SCHVÁLIL</text>
<text x="721.9" y="563.1">NÁZEV</text>
<text x="757.9" y="559.1">SEZNAM ČÁSTÍ</text>
<text x="794.9" y="559.1">PROMÍTÁNÍ:</text>
<text x="796.8" y="562.6">TYP: VV</text>
<text x="816.2" y="558.8">( ISO E )</text>
<text x="681.2" y="565.3">ČESKÉ</text>
<text x="681.2" y="569.7">VYSOKÉ</text>
<text x="681.2" y="574.2">UČENÍ</text>
<text x="721.9" y="573.6">ČÍSLO VÝKRESU</text>
<text x="681.2" y="578.6">TECHNICKÉ</text>
<text x="13" y="582.1" transform="rotate(-90 13 582.1)">CHRÁNĚNO DLE ISO 16016</text>
<text x="681.2" y="583.1">V PRAZE</text>
</g>
<text font-size="2.3" x="716" y="583.1">v22.1</text>
</svg>
